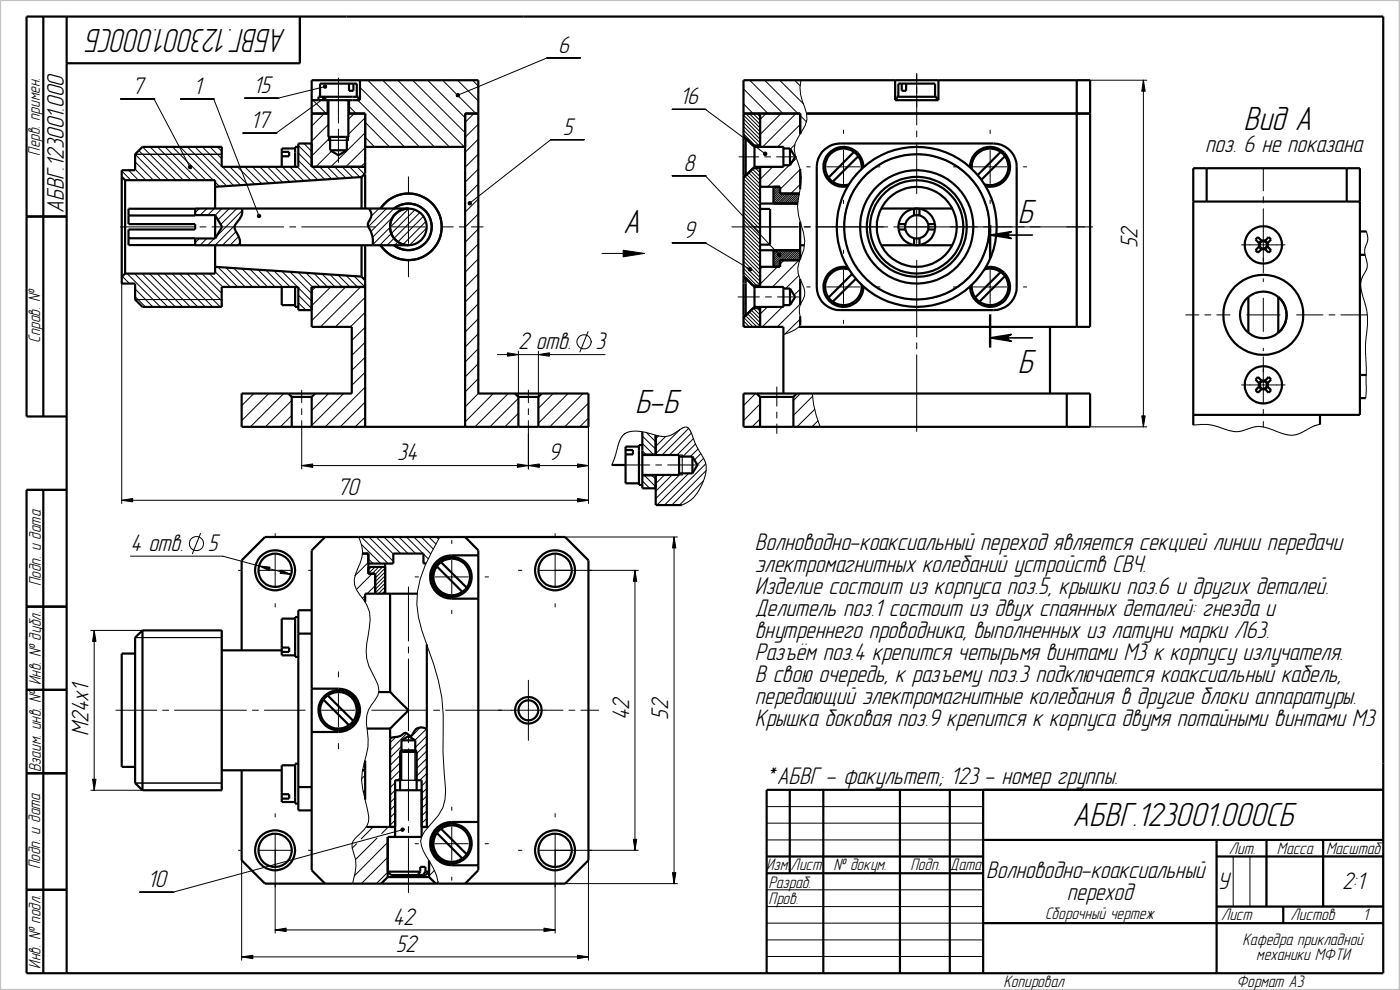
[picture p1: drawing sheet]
<svg xmlns="http://www.w3.org/2000/svg" width="297mm" height="210mm" viewBox="0 0 297 210" stroke-linecap="round" stroke-linejoin="round" font-family="sans-serif">
<g fill="none" stroke="#000" stroke-width=".21">
<path d="M69 18.4l-10 2.4M71.8 16.6v8.1M76.4 18.5l12.6 12.7M78 17l14.2 14.2M81.2 17l14.1 14.2M84.4 17l14.1 14.2M87.5 17l11.2 11.2M90.7 17l8 8M93.9 17l7.1 7.1M97.1 17l4.4 4.4M100.2 17l1.3 1.2M116.1 12.3h.1"/>
<path d="M116.1 12.3l-18.9 7.9M116.1 12.3h7M157.7 18.8l5.2 5.3M159 17l7.1 7.1M162.2 17l7.1 7.1M165.4 17l5.1 5.1M168.6 17l1.2 1.2M169.9 17a8.9 8.9 0 0 0 .8 5.8 4.5 4.5 0 0 1-.6 5.1l-1.4 2.5-.2 1.3 .2 1.3a11 11 0 0 1 .9 7.8 10.6 10.6 0 0 0 .3 6.8 8 8 0 0 1-.1 7.1 5.2 5.2 0 0 0 .4 5.5 3.6 3.6 0 0 1-.3 4.2 6 6 0 0 0 0 3.7 1.88 1.88 0 0 1-1.3 1.9l-2.4 1M194.5 15.6v10.9M228.4 17h14.9M242.6 17v73.6M25.6 21h7.1"/>
<path d="M25.8 36.3l2 1.9M25.8 37.5v69.3M27.3 36.1l2.1 2.1M28.7 35.9l2.2 2.3M28.7 34.3l3.9 3.9M29.4 31.9l6.3 6.3M30.2 31.2l7.1 7M31.8 31.2l7.1 7M32.7 21h.1M32.7 21l7.6 14.4M33.4 31.2l7.1 7M35 31.2l7.1 7"/>
<path d="M36.6 31.2l7.1 7M38.2 31.2l7.1 7M38.3 21h7M39.8 31.2l8.3 8.3M41.4 31.2l8.2 8.2M42.9 31.2l4.1 4.1M44.5 31.2l2.5 2.5M45.3 21h.1M45.3 21l9.6 24.8M45.6 38.6l1 1M46.1 31.2l.9 .9M47 31.2v1.5h-18.3l5.4 5.5"/>
<path d="M47.2 35.4l3.9 3.9M48.8 35.4l3.7 3.8M50.4 35.4l3.7 3.7M51.6 28.2h7M51.9 35.4l3.6 3.6M51.9 20.8h7.1M53.6 35.4l3.4 3.5M55.1 35.4l3.4 3.4M56.7 35.4l3.3 3.3M58.3 35.4l3.2 3.2M58.6 28.2h.1M59 20.8h.1"/>
<path d="M59.9 35.4l3 3.1M61.5 35.4l3 3M63.1 35.4l2.9 2.9M63.3 34l4.1 4.2M63.3 32.5l2.8 2.8M63.3 30.9l2.8 2.8M64.5 30.4l1.6 1.7M66 30.4l.1 .1M66.3 35.4l2.6 2.7M66.4 21.3l2.8 2.8M67.8 35.4l2.6 2.6M68.8 24.1l-2.7 2.7"/>
<path d="M68.8 20.8l-10.2 7.4M69.4 35.4l2.5 2.5M69.7 24.1v5.7h4.2v-5.7M69.7 26.4l-3.6 3.5M70 29.2l-3.9 3.9M70.4 32l-3.4 3.4M71 35.4l2.4 2.4M71.8 24.8v1.3M71.8 27.4v7.1M72.6 35.4l2.3 2.3M74 22.6l1.6 1.5M74.2 35.4l2.2 2.2"/>
<path d="M75.1 24.1l-1.2 1.2M75.8 35.4l1.5 1.6M75.9 21.3l9.9 9.9M77.3 35.4l.2 .1M77.5 34.5l-1 .9M77.5 31.3l-4.1 4.1M77.5 28.2l-7.3 7.2M77.5 25l-3.6 3.5M77.5 26l5.1 5.2M77.5 29.1l2 2.1M86.7 37.5v3.6M100.5 24.1l-1.8 1.9"/>
<path d="M101.5 35.9l-2.8 2.8M101.5 39l-2.8 2.8M101.5 26.3l-2.8 2.8M101.5 29.5l-2.8 2.8M101.5 32.7l-2.8 2.8M116.8 29.6h.1M116.8 29.6l-17.1 13.5M116.8 29.6h7.1M142.6 37.3h7M142.6 23.2h7M149.6 37.3h.1M149.6 23.2h.1"/>
<path d="M149.6 37.3l15.7 16.8M149.6 23.2l12.7 9.4M156.8 33.3h4.2M157.7 22l3.5 3.6M157.7 37.9l3.5 3.5M157.7 38.7l3.5 3.5M157.7 39.5l3.5 3.5M157.7 24.4l3.5 3.5M157.7 25.2l3.5 3.5M157.7 26l3.5 3.5M157.7 26.8l3.5 3.5M157.7 27.6l3.3 3.3"/>
<path d="M157.7 28.4l2.5 2.5M158 37.4l3.2 3.2M158.2 24.1l3 3M158.4 37l2.8 2.8M158.8 36.6l2.4 2.5M159 24.1l2.2 2.3M159.2 36.2l2 2.1M159.6 35.9l1.6 1.6M160.3 35.7l.9 1M160.6 24.1l.6 .7M161 35.7l.2 .2M161.2 35.4h5"/>
<path d="M161.2 31.2h5M162.2 33.3h1.3M162.5 24.1l-1.3 1.3M163.9 35.4l-2.7 2.7M164.4 39.6l-.3 .4M164.8 33.3h4.2M164.8 39.6l-.7 .8M165.2 39.6l-1.1 1.2M165.5 39.8l-1.4 1.4M165.7 24.1l-4.5 4.4M167.4 35.1l-4.5 4.5M168.6 30.7l-.9 .9"/>
<path d="M168.9 24.1l-7.1 7.1M169 33.6l-1.1 1M169.8 24.5l1.3 1.4M169.8 27.7l.2 .3M169.8 39.1l-4.1 4.1M169.8 35.9l-5.7 5.7M169.8 26.4l-4.8 4.8M171.2 35.4h.7M175.4 35.4h7.1M178.9 27.6v.7M178.9 31.9v7M186 35.4h.7"/>
<path d="M194.5 27.8v1.2M194.5 30.3v10.8M202.3 35.4h.7M206.5 35.4h7.1M210.1 27.6v.7M210.1 31.9v7M217.1 35.4h.7M268 35.7v4.8M25.6 48.1h15.5M26 58.6l1.5 1.6M27 58l7 7.1M28.5 58l7.1 7.1"/>
<path d="M30.1 58l7.1 7.1M31.7 58l7.1 7.1M33.3 58l7.1 7.1M34.9 58l7.1 7.1M36.5 58l7.1 7.1M38.1 58l7 7.1M39.7 58l7 7.1M41.2 58l5.8 5.8M42.3 50.6l-.9 .9M42.3 44.2l-.9 .9M42.4 48.1h1.3M42.8 58l4.2 4.2"/>
<path d="M43.9 50.6l-1.4 1.4M43.9 44.2l-1.4 1.4M44.4 58l2.8 2.9M45 48.1h15.2M45.5 50.6l-1.5 1.4M45.5 44.2l-1.4 1.4M45.6 57.7l3.3 3.2M46.2 56.6l4.2 4.3M47.1 44.2l-1.5 1.5M47.9 56.8l4.1 4.1M48.6 44.2l-2.4 2.5M49.6 56.9l4 4"/>
<path d="M49.9 47.8l-4.3 4.2M50.1 49.1l-2.9 2.9M50.2 44.2l-3.4 3.4M50.6 50.2l-1.8 1.8M50.9 51.5l-.5 .5M51.3 57l3.9 3.9M51.4 44.7l-5.5 5.5M53 57.1l3.8 3.8M54.7 57.2l3.7 3.7M56.4 57.3l3.5 3.6M58.1 57.4l3.5 3.5M59.8 57.6l3.3 3.3"/>
<path d="M61.5 48.1h1.2M61.5 57.7l4.6 4.6M63.2 57.8l3.1 3.1M64 48.1h15.6M64.9 57.9l3 3M66.6 58l2.9 2.9M68.3 58.1l2.8 2.8M70 58.3l2.6 2.6M71.8 58.4l2.5 2.5M73.4 58.5l2.4 2.4M75.1 58.6l2.3 2.3M78.8 44.2l-.3 .4"/>
<path d="M80.4 44.2l-1.6 1.6M82 44.2l-3.9 3.9M83.1 48.1h7.1M83.6 44.2l-4.9 4.9M85.2 44.2l-6.2 6.1M86.7 44.6v7M86.7 55.2v3.5M86.7 44.2l-7.6 7.7M88.1 44.5l-7.5 7.5M89.1 45.1l-7 6.9M89.8 45.9l-6.1 6.1M90.3 47l-5 5"/>
<path d="M90.5 48.4l-3.6 3.6M93.7 48.1h2.5M100 48.1h2.5M101.5 45.4l-2.8 2.8-1.2-.1M101.5 42.2l-2.8 2.8M101.5 48.6l-2.8 2.8M101.5 51.7l-2.8 2.9M101.5 54.9l-2.8 2.8M101.5 58.1l-2.8 2.8M127.7 53.8h9M142.6 51.5h7M149.6 51.5h.1"/>
<path d="M149.6 51.5l9.5 5.6M155.3 48.1h14.1M157.7 40.3l3.5 3.5M157.7 41.1l3.5 3.5M157.7 41.9l3.5 3.5M157.7 42.7l3.5 3.5M157.7 43.5l3.5 3.5M157.7 44.2l3.5 3.6M157.7 45l3.5 3.6M157.7 45.8l3.5 3.6M157.7 46.7l3.5 3.5M157.7 47.4l3.5 3.6"/>
<path d="M157.7 48.2l3.5 3.6M157.7 49l3.5 3.5M157.7 49.8l3.5 3.5M157.7 50.6l3.5 3.5M157.7 51.4l3.5 3.5M157.7 52.2l3.5 3.5M157.7 53l3.5 3.5M157.7 53.8l3.5 3.5M157.7 54.6l3.5 3.5M157.7 55.4l3.5 3.5M157.7 56.2l3.5 3.5M157.7 56.9l3.5 3.6"/>
<path d="M157.7 57.7l2.8 2.9M161.8 56.6l-.6 .5M164.1 53.1h.1M164.5 53.1l-.4 .4M164.9 53.1l-.8 .8M165.3 53.1l-1.2 1.2M165.5 56.4l-.2 .2M165.5 55.7l-1 .9M165.5 55.2l-1.4 1.4M165.5 41l-1.4 1.4M165.5 40.6l-1.4 1.4M165.7 53.1l-1.6 1.6"/>
<path d="M165.8 41.1l-1.7 1.7M166.1 53.1l-2 2M166.2 41.1l-2.1 2.1M166.5 53.1l-2.4 2.4M166.6 41.1l-2.1 2.1M166.9 53.1l-2.8 2.8M167 41.1l-2.1 2.1M167.3 53.1l-3.2 3.2M167.4 41.1l-2.1 2.1M167.7 53.1l-2.1 2.1M168.1 53.1l-2.2 2.1M168.2 41.1l-2.1 2.1"/>
<path d="M168.4 53.1l-7.2 7.2M168.6 41.1l-2.1 2.1M168.9 53.1l-2.1 2.1M169 41.1l-2.2 2.1M169.2 53.1l-2.1 2.1M169.3 42.7l-.5 .5M169.4 42.2l-1 1M169.4 41.1l-2.1 2.1M169.5 41.8l-1.4 1.4M169.5 58.5l-2.8 2.7M169.5 41.3l-1.9 1.9M169.7 53.1l-2.2 2.1"/>
<path d="M169.8 55l-5.9 5.9M169.8 54.6l-.7 .6M169.8 54.2l-1.1 1M169.8 53.8l-1.5 1.4M169.8 53.4l-1.9 1.8M170.6 48.1h1.4M173.1 48.1h15.2M178.9 42.5v.7M178.9 53.1v.7M178.9 57.3v7.1M179.6 52.1a15.4 15.4 0 0 1 13.6-19.3 15.4 15.4 0 0 1 16.7 16.7 15.4 15.4 0 0 1-19.4 13.5M189.6 48.1h1.3"/>
<path d="M191 48.1h40.8M194.5 44.6v7M194.5 55.2v16.3M210.1 42.5v.7M210.1 53.1v.7M210.1 57.3v7.1M263.4 51.9h9.2M268 41.7v1.3M268 44.3v13.6M268 59.1v.6M289.9 49.1l.3 1.7-.6 1.9-.1 1 .5 2 .1 .9-.2 .7-.9 1.5-.3 1.3 .1 1.7 1 3.2 .3 2.1v2l-.4 3.8 .2 4.7-.2 6.9M25.8 60.1l.1 .1"/>
<path d="M28.7 62.9l2.2 2.2M28.7 61.3l3.7 3.8M28.7 63.5h18.3v1.6M63.3 64.2l1.6 1.6M63.3 62.6l2.8 2.8M63.3 61l2.8 2.9M67 60.9l-.9 .8M70.1 60.9l-4 4M73.3 60.9l-7.2 7.1M76.5 60.9l-8.5 8.4M77.5 63.1l-6.3 6.2M77.5 66.3l-3.2 3"/>
<path d="M77.5 69.4l-2.9 2.8M77.5 72.6l-2.9 2.8M77.5 75.8l-2.9 2.8M77.5 79l-2.9 2.7M101.5 61.3l-2.8 2.8M101.5 64.4l-2.8 2.9M101.5 67.6l-2.8 2.8M101.5 70.8l-2.8 2.8M101.5 74l-2.8 2.8M101.5 77.1l-2.8 2.9M105.5 75.2h22.9M110 74.5v9.7"/>
<path d="M114.2 74.5v9.7M124.8 70.4l-1.8 4.3M156.6 63h4.5M157.7 68.1l1.3 1.2M157.7 68.9l.5 .4M157.8 67.4l2 1.9M158.2 67l2.4 2.3M158.6 66.5l2.6 2.7M159 66.2l2.2 2.3M159.4 65.8l1.8 1.8M159.8 65.4l1.4 1.4M160.6 65.4l.6 .6"/>
<path d="M161.2 60.9h5M161.2 65.1h5M162.4 63h1.3M162.8 65.1l-1.6 1.5M164.9 63h4.6M166 65.1l-4.3 4.2M166.3 64.7l-.1 .2M169.8 67.7l-3.3 3.2M169.8 64.5l-4.9 4.8M169.8 61.3l-1.4 1.3M171.2 60.9h.7M175.4 60.9h7.1"/>
<path d="M178.9 67.9v.7M186 60.9h.7M194.5 72.7v1.3M194.5 75.3v16.2M202.3 60.9h.7M206.5 60.9h7.1M210.1 67.9v.7M217.1 60.9h.7M251.5 66.8h2.8M255.6 66.8h1.3M258.1 66.8h2.8M264.5 66.8h7.1"/>
<path d="M268 63.2v7.1M268 73.9v.5M268 75.7v1.3M268 77v8.6M275.1 66.8h5.6M281.9 66.8h1.3M284.5 66.8h5.6M53.8 83.5l-2.5 2.6M57 83.5l-5.7 5.7M60.2 83.5l-7.1 7.1M61.9 85l-5.6 5.6M61.9 88.1l-2.4 2.5"/>
<path d="M64 82.8v2.6M64 86.7v1.3M64 89.2v10.3M64 98.8h60.8M69.7 83.5l-3.6 3.6M72.9 83.5l-6.8 6.8M77.5 82.1l-8.5 8.5M77.5 85.3l-5.3 5.3M77.5 88.5l-2.1 2.1M101.5 80.3l-2.8 2.8M101.5 83.5l-2.8 2.8M104.6 83.5l-5.9 6"/>
<path d="M107.8 83.5l-7 7.1M110 84.5l-6.1 6.1M110 87.7l-2.9 2.9M112.1 82.8v2.6M112.1 86.7v1.3M112.1 89.2v10.3M117.3 83.5l-3.1 3.1M120.5 83.5l-6.3 6.3M123.7 83.5l-7.1 7.1M124.8 85.5l-5 5.1M124.8 88.7l-1.8 1.9M124.8 90.6v16.2"/>
<path d="M129.8 98.6l.7-1.7 1.1-3.7 .4-.7 1-.8 1-.2h1.6l4.2 1 1.6 .1 1.4-.5 2.3-1.5 .8 .1 .5 .6 1.3 3.2 1.8 3.1 .3 .9v1.3l-.5 2.2-1.4 2.6-1.3 1.5-1.9 1M131.2 98.6h6.6M136.3 92.5l2.8 2.8M136.3 94.1l2.3 2.3M136.3 95.7l.8 .7M137.2 91.8l1.9 1.9M139.1 96.5h5.6v4.3h-5.6M139.1 98.6h1.3M139.7 92.5l-.6 .6M141.2 92.6l-2.1 2.1M141.6 98.6h6.7M144.3 91.1l-5.2 5.2"/>
<path d="M146.1 90.9l-5.6 5.6M146.7 91.9l-4.7 4.6M147.1 93l-3.5 3.5M147.5 94.2l-2.6 2.7M148.1 95.2l-1.7 1.7M148.7 96.2l-1.4 1.4M149.3 97.2l-1.4 1.4M149.7 98.4l-8.7 8.7M149.8 99.9l-7.3 7.2M160.3 83.5l-2.6 2.6M161.2 85.7l-3.5 3.5M161.2 88.9l-1.6 1.7"/>
<path d="M164.8 82.1v4M164.8 87.4v1.3M164.8 90v1.9M169.8 83.5l-1.5 1.5M172.3 83.5l.3 2.3 .6 2.4 .8 2.4M172.4 84.1l-4.1 4M172.8 86.9l-3.7 3.7M173.5 89.3l-1.2 1.3M226.3 90.6h17M263.4 81.7h9.2M268 86.9v1.2M268 89.4v1.2"/>
<path d="M280 90l-1.3 .4-3 1.6-1.3 .3-1.9-.2-3.6-1.3-1.6-.3-1.5 .1-2.5 .9-1.4 .1-5.3-1.5-3.4 .1M25.8 106.1h99M27.7 118h19.5l14.6 3.9M42.5 113.2l-1.7 4.3M58.4 113.2v.7M58.4 117.4v7.1M76.1 113.9a6.5 6.5 0 0 1-.2 6.7 4.5 4.5 0 0 0 .4 5.6 7.6 7.6 0 0 1 2.1 6.9 20.4 20.4 0 0 0-.6 6.6l.5 1.7a17.4 17.4 0 0 1 2.1 5l-.2 1.1-.7 1a6.6 6.6 0 0 0-1.6 6.6 12.5 12.5 0 0 1-.6 6.6 11.7 11.7 0 0 0 .1 7.6 15.7 15.7 0 0 1 .8 5 7.9 7.9 0 0 1-2.8 3.5 2.59 2.59 0 0 0-.3 3.3 7.6 7.6 0 0 1 0 5.2l-.3 1.2M76.7 115.5l4.1 4M76.7 113.9l5.6 5.6M76.9 117.3l.1 .1M78.1 119.3l-2.8 2.8M78.1 118.6l1.1 .9"/>
<path d="M78.3 113.9l5.1 5.2M79.8 113.9l3.6 3.6M81.4 113.9l3.6 3.5M83 113.9l3.6 3.5M84.6 113.9l3.6 3.5M86.2 113.9l3.5 3.5M87.8 113.9l3.6 3.6M89.4 113.9l2.5 2.6M89.8 119.1l.5 .4M89.8 117.5l1 1M91 113.9l1.5 1.5M92.6 113.9l.4 .5"/>
<path d="M93.3 113.9a33.1 33.1 0 0 0-4.7 11.6 23.4 23.4 0 0 0 2.1 11.8 42.2 42.2 0 0 1 3.3 17.9 117.9 117.9 0 0 0 .5 12.6 8.3 8.3 0 0 1-2.8 6.7 7.5 7.5 0 0 0-2.5 3.9 8.8 8.8 0 0 0 1.9 4.3l1.5 3.1 .4 1.7M95.8 114.6v.7M95.8 118.9v7M117.8 113.2v.7M117.8 117.4v7.1M119.9 113.9h23.8M136.3 102l1.5 1.6M136.7 100.8l2.4 2.5M138.3 100.8l.8 .8M139.4 100.8l-.3 .2M141 100.8l-1.9 1.8M142.6 100.8l-3.5 3.4"/>
<path d="M143 113.9v73.6M144.5 100.4l-5.4 5.4M146.1 100.4l-6.7 6.7M149.2 102l-5.1 5.1M19.3 133.7h10.9M20 133.7v33.9M28.7 135.3h18.3M47 133.7v33.9M50.6 121h.7M54.8 121h7.1M58.4 128.1v.7M65.4 121h.7"/>
<path d="M77.5 126.4l-.6 .5M78.8 120.3l-.7 .6M79.6 120.3l-1.5 1.4M80.3 120.3l-4.7 4.8M81.2 120.3l-1.6 1.6M81.7 122.1l-3.8 3.8M81.7 120.5l-2.1 2.1M81.7 121.3l-2.1 2.1M81.7 122.9l-2.1 2.2M81.7 123.7l-2.1 2.1M81.7 124.5l-1.4 1.4M81.7 125.3l-.6 .6"/>
<path d="M86.7 124.5v11.5M86.7 137.2v1.3M86.7 139.8v15.2M88.1 122.4h.7M92.3 122.4h7.1M95.8 129.5v.7M102.9 122.4h.7M110 121h.7M114.2 121h21.2M117.8 128.1v.7M134.7 121v59.4M24.6 150.7h8.6"/>
<path d="M34.5 150.7h1.3M37 150.7h15.3M53.6 150.7h1.2M56.1 150.7h8.6M68.2 150.7h7.1M71.8 142.5v1.1M71.8 147.2v7M71.8 157.7v1.1M78.9 150.7h11.8M84 156.3l-1.2 1.3M85.2 158.3l-2.4 2.4M86.3 155.6l-3.5 3.6"/>
<path d="M86.7 156.3v1.3M86.7 158.8v15.3M89.2 154.3l-2.1 2.1M90.5 154.6l-2.4 2.4M90.6 159.3l-2.2 2.2M90.6 157.7l-2.2 2.2M90.6 156.1l-2.5 2.5M92 150.7h1.3M94.5 150.7h24.9M112.1 144.3v12.8M120.7 150.7h1.3M123.2 150.7h3.8"/>
<path d="M19.3 167.6h10.9M28.7 166.1h18.3M58.4 172.6v.7M58.4 176.8v21.2M75.6 179l-.9 .9M77.2 162.1l.3 .2M77.5 164.5l-.8 .7M77.5 167.6l-.5 .4M79.2 175.4l-2.6 2.6M80 177.8l-4.6 4.5M82.3 178.7l-7.1 7.1M82.3 175.4l-1.3 1.4"/>
<path d="M83.7 177.2l-.3 .3M83.8 170.8l-1 1.1M83.8 174l-1 1M83.8 172.4l-1 1M83.8 169.2l-1 1.1M83.8 167.6l-1 1.1M83.8 166l-1 1.1M84.9 165l-.6 .5M84.9 163.4l-2.1 2.1M84.9 161.8l-2.1 2.1M84.9 160.2l-2.1 2.1M85.2 165.5v-6.3h-.3v6.3h3.5v-6.3h-.3v6.3"/>
<path d="M85.4 176l-48.7 13.3M86.7 175.3v1.3M86.7 177.9v11.5M88.1 179h.7M90.6 175.2l-.3 .2M90.6 173.6l-1.1 1.1M90.6 172l-1.1 1.1M90.6 170.4l-1.1 1.1M90.6 168.8l-1.1 1.1M90.6 167.3l-1.1 1M90.6 165.7l-1.1 1.1M90.6 164.1l-1.5 1.4"/>
<path d="M90.6 162.5l-2.2 2.1M90.6 160.9l-2.2 2.1M92.3 179h7.1M95.8 171.2v.7M95.8 175.4v7.1M102.9 179h.7M117.8 172.6v.7M117.8 176.8v21.2M162.6 171.1h46M162.6 174.6h46M162.6 178.2h46M208.5 167.6h84.9v10.5h-84.9z"/>
<path d="M29.7 189.3h7M36.7 189.3h.1M50.6 180.4h.7M51.3 182.5v21.2M54.8 180.4h7.1M58.4 197.3h59.4M65.4 180.4h.7M82.3 185l-2.5 2.5M82.3 181.9l-5.6 5.6M92.2 184.7l-1.2 1.1M93 187.1l-.4 .4M95.8 186.1v.6"/>
<path d="M110 180.4h.7M114.2 180.4h21.2M119.9 187.5h23.8M124.8 182.5v21.2M162.6 188.8h46M162.6 192.3h46M162.6 199.4h46M208.6 195.8v-17.7h49.5v17.7h-95.5M261.6 181.7v10.6M265.2 181.7v10.6M280.7 181.7h-12.1v10.6h12.1v-10.6h12.7v10.5h-12.7M51.3 203h73.5"/>
<path d="M162.6 202.9h46"/>
<circle cx="123.9" cy="72.5" r="1.52"/>
<circle cx="41.7" cy="115.3" r="1.51"/>
</g>
<path d="M0 0h297v210h-297z" fill="none" stroke="#c0c0c0" stroke-width=".47"/>
<g fill="none" stroke="#000" stroke-width=".47">
<path d="M9.2 3.5v84.8M14.1 3.5v203M63.6 3.5v9.9h-49.5M74 17.7v1.6h1v-1.6M74 17.7h1M74 17.7h-6.1v2.8M75 17.7h.7v2.8M76.4 17h25.1v66.5h7.8M76.4 17v4.3h-.4M76.4 17h-10.3v18.4h11.4M189.9 17h9.2M189.9 17v4.3h9.2v-4.3"/>
<path d="M189.9 17h-32.2v11.8M191.3 17.7h-.7v2.8M191.3 17.7v1.6h.9v-1.6M191.3 17.7h.9M192.2 17.7h6.2v2.8M199.1 17h32.2v52.3h-61.8M228.4 17v52.3M25.8 37.5v21.2M25.8 37.5l.7 .7M26.5 38.2v19.8M26.5 38.2h19.1v1.4M45.6 39.6v4.6"/>
<path d="M59.8 33.1v2.3M59.8 32.2h1.5v.9h-1.5M59.8 32.2v.9M62.6 31.5h-2.8v.7M63.3 31.2h-.7v4.2M66.1 30.4h-2.8v5h-16.3v-4.2h-16.8l-1.5 1.5v3.4h-2.9v1.4M66.1 24.1h3.6M66.1 21.3h1.5M67.6 21.3v-.8h7.2h1.2v.8M67.6 21.3h8.4M69.5 21.3v2.8M69.7 21.3v7.7h4.2v-7.7"/>
<path d="M70 31.9h3.6M70 29v2.9M70 31.9l1.8 1 1.8-1M73.6 29v2.9M73.9 24.1h3.6v12.7l-.8 .7M74 21.3v2.8M76.7 37.5v6.7M76.7 37.5l-31.1 2.1M77.5 37v7.2M77.5 31.2h21.2M101.5 24.1h-2.8v66.5M157.7 28.8v.5"/>
<path d="M157.7 37.3v.4M157.7 24.1h12.1v4.3M157.7 29.3h.5M157.7 37.7v20.8M157.7 28.8l2.1 2.1h1.4M157.7 29.3v8M158.2 29.3l1.9 1.9M158.2 29.3v8h-.5M159.8 35.7h1.4M160.1 31.2h6.1v4.2h-6.1M160.1 35.4l-2.4 2.3M160.1 31.2v4.2"/>
<path d="M161.2 24.1v7.1M161.2 35.4v7.8M161.2 39.6h4.3v1.5h4.1M164.1 39.6v3.6M166.2 31.5h1.4M166.2 35.1h1.4M167.6 31.5l1.1 1.8-1.1 1.8M167.6 31.5v3.6M169.8 35.8v4.3M171.1 24.1h60.2M174.4 32.2a5.2 5.2 0 0 1 3.8-1.8h32.5a4.9 4.9 0 0 1 5 5v25.5a4.9 4.9 0 0 1-5 4.9h-32.5a4.9 4.9 0 0 1-4.9-4.9v-25.5a5 5 0 0 1 1.1-3.2zM175.8 37.7l.9 .9"/>
<path d="M176.7 38.6a4 4 0 0 0 3.4 .5M181.2 32.2a3.9 3.9 0 0 0-5 .5 3.9 3.9 0 0 0-.4 5M181.2 32.2l-5.4 5.5M181.2 32.2l.9 .9M182.1 33.1a3.9 3.9 0 0 1 .7 2.7M182.1 33.1l-5.4 5.5M183.2 35.5a4.2 4.2 0 0 0-4.5-4.3 4.2 4.2 0 0 0-4 4.8 4.2 4.2 0 0 0 5.1 3.5M190.2 21.3v-.8h8.5v.8M205.8 35.5a4.3 4.3 0 0 1 4.5-4.4 4.3 4.3 0 0 1 4 4.9 4.3 4.3 0 0 1-5.2 3.5M212.3 32.2l.9 .9M212.3 32.2l-4.9 4.9M212.3 32.2a3.9 3.9 0 0 0-4.2-.1 3.9 3.9 0 0 0-1.9 3.7"/>
<path d="M213.2 33.1l-5 5M213.2 33.1a3.9 3.9 0 0 1 0 4.6 3.9 3.9 0 0 1-4.3 1.4M256 35.7v7.1M285.7 35.7v7.1M5.6 45.9h8.5M25.8 58.7v1.5h2.9v3.3l1.5 1.6h16.8v-4.2h16.3v4.9h2.8M26.5 58l-.7 .7M27.3 45.7v1.8h14.1v1.2h-14.1v1.8M27.3 50.5v1.5h14.1M27.3 50.5h14.1M41.4 45.6v-1.4h45.3a3.9 3.9 0 0 0-4 3.9 3.9 3.9 0 0 0 4 3.9M41.4 44.3h-14.1v1.4"/>
<path d="M41.4 45.6h4.2M41.4 45.6l-14.1 .1M45.6 56.6l31.1 2.1M45.6 50.6h-4.2v1.4h45.3M45.6 45.6l1.5 2.5-1.5 2.5M45.6 56.6v1.4h-19.1M45.6 45.6v5M45.6 52v4.6M51.4 44.2a2.94 2.94 0 0 1-1.1 2.9 1.66 1.66 0 0 0 0 2.5 2.98 2.98 0 0 1 .5 2.4M76.7 52v6.7M76.7 58.7l.8 .7M77.5 59.4v31.2"/>
<path d="M77.5 52v7.4M78.3 44.2l.1 .2a1.92 1.92 0 0 1 .1 2.2 1.64 1.64 0 0 0 .2 2.4 4.9 4.9 0 0 1 .3 3M157.7 58.5v.5M157.7 59v7.9M157.7 59h.5M157.7 58.5l2.1 2.1h1.4M158.2 59v7.9M158.2 59l1.9 1.9M161.2 51.9v1.2M161.2 44.3h2.2v7.6h-2.2M161.2 43.2v1.1M161.2 43.2h8"/>
<path d="M161.2 53.1h8.6M161.2 44.3v7.6M161.2 53.1v7.8M164.1 53.1v3.5M169.7 55.2h-4.2v1.4h-4.3M169.8 52h.8M169.8 53.1v1.9M169.8 59.2v5.5M169.8 47v6.1M179.8 56.7a4.2 4.2 0 0 0-5.1 3.6 4.2 4.2 0 0 0 4 4.8 4.2 4.2 0 0 0 4.5-4.3M180.1 57.1a3.9 3.9 0 0 0-4.3 1.5 3.9 3.9 0 0 0 0 4.5M180.8 58.1l-5 5"/>
<path d="M181.6 59.1l-4.9 4.9M186.9 44.2h15.1M186.9 52h15.1M190.6 48.7h1.5M190.6 47.5h1.5M190.6 48.7a3.9 3.9 0 0 0 3.3 3.3M190.6 47.5v1.2M192.1 48.7a2.59 2.59 0 0 0 1.8 1.8M192.1 47.5v1.2M193.9 44.3v1.4M193.9 50.5v1.5M193.9 44.3h1.2"/>
<path d="M193.9 50.5h1.2M193.9 44.3a3.9 3.9 0 0 0-3.3 3.2M193.9 45.7a2.64 2.64 0 0 0-1.8 1.8M193.9 45.7h1.2M193.9 52h1.2M195.1 44.3a3.9 3.9 0 0 1 3.2 3.2M195.1 45.7a2.48 2.48 0 0 1 1.8 1.8M195.1 44.3v1.4M195.1 50.5v1.5M196.9 48.7h1.4M196.9 47.5h1.4M196.9 47.5v1.2"/>
<path d="M196.9 48.7a2.45 2.45 0 0 1-1.8 1.8M198.3 47.5v1.2M198.3 48.7a3.9 3.9 0 0 1-3.2 3.3M208.9 57.1a4 4 0 0 1 3.4 .6M209.1 56.7a4.3 4.3 0 0 1 5.1 3.6 4.3 4.3 0 0 1-3.9 4.8 4.3 4.3 0 0 1-4.5-4.3M212.3 57.7l.9 .9M212.3 57.7l-5.4 5.4M213.2 58.6l-5.4 5.4M213.2 58.6a3.9 3.9 0 0 1-.4 5 3.9 3.9 0 0 1-5 .4M253.2 42.8h35.3M267.1 52.3l.5 .6M267.1 51.6v.7"/>
<path d="M267.1 51.6l.2 .1M267.1 52.3l-.7 .8 .5 .5 .8-.8M267.3 51.7v.5M267.3 52.2l.5 .5M267.3 52.2l-.2 .1M267.6 51l-.5 .6M267.7 51.1h.7M267.7 51.1l.1 .1M267.7 51.1l-.8-.8-.5 .5 .7 .8M267.7 52.8h.7M267.8 52.7l-.1 .1M267.8 52.7h.4"/>
<path d="M267.8 51.2l-.5 .5M267.8 51.2h.4M268.2 51.2l.6 .5M268.2 52.7l.2 .1M268.4 51.1l-.2 .1M268.4 51.1l.8-.8 .5 .5-.8 .8M268.4 51l.5 .6M268.8 51.7v.5M268.8 52.2l-.6 .5M268.8 52.2l.1 .1M268.9 51.6v.7M268.9 51.6l-.1 .1"/>
<path d="M268.9 52.3l.8 .8-.5 .5-.8-.8M268.9 52.3l-.5 .6M288.5 54.1h1.1M288.5 49.1h1.4M59.8 60.9v3.8h2.8M62.6 60.9v4.2h.7M77.5 60.9h-11.4v8.4h8.5v14.2h-7.8M157.7 66.9v.5M157.7 67.4v1.9h8.5v14.2M157.7 66.9h.5M160.1 60.9v4.2M160.1 60.9h6.1v1v3.2h-6.1"/>
<path d="M160.1 65.1l-1.9 1.8M161.2 65.1v4.2M161.2 65.4h-1.4l-2.1 2M166.2 64.7h1.4M166.2 61.2h1.4M167.6 61.2l1.1 1.8-1.1 1.7M167.6 61.2v3.5M169.8 67.1v1.9M175.8 63.1l.9 .9M182.8 60.4a3.9 3.9 0 0 1-1.9 3.8 3.9 3.9 0 0 1-4.2-.2M206.2 60.4a4.1 4.1 0 0 0 .7 2.7M206.9 63.1l.9 .9"/>
<path d="M222.8 69.3v14.2M264.8 63a5 5 0 0 1 6.4 0M264.8 63v7.6M264.8 70.6a4.8 4.8 0 0 0 6.4 0M264.8 63a4.9 4.9 0 0 0 0 7.6M271.2 63a4.9 4.9 0 0 1 0 7.6M271.2 63v7.6M288.5 79.5h1.4M14.1 88.3h-8.5v-84.8h287.9v203h-287.9v-102.6h8.5M61.2 83.5h5.6M61.2 83.5h-9.9v7.1h10.6M61.2 83.5l.7 .7"/>
<path d="M61.9 84.2v6.4M61.9 84.2h4.2M61.9 90.6h4.2M66.1 90.6h43.9M66.1 84.2v6.4M66.8 83.5l-.7 .7M109.3 83.5l.7 .7M109.3 83.5h5.6M110 84.2v6.4M110 84.2h4.2M110 90.6h4.2M114.2 84.2v6.4"/>
<path d="M114.9 83.5h9.9v7.1h-10.6M114.9 83.5l-.7 .7M129.8 98.6h2.9M132.7 95.5h1.6v.9h-1.6M132.7 95.5v.9M132.7 96.4v6.1h2.9M135.6 94.7h-2.9v.8M136.3 94.4v8.5M136.3 94.4h-.7v1.7v6.8h.7M136.3 96.5h7.8v1v3.3h-7.8M136.3 96.4h2.8M136.3 91.6v2.8"/>
<path d="M139.1 92.3v4.2M144.1 96.9h2.8M146.9 96.9l1.1 1.7-1.1 1.8M146.9 96.9v3.5M160.5 83.5h8.5M160.5 83.5h-2.8v7.1h3.5M160.5 83.5l.7 .7M161.2 84.2h7.1M161.2 90.6h7.1M161.2 84.2v6.4M168.3 84.2v6.4M169 83.5h62.3v7.1h-63"/>
<path d="M169 83.5l-.7 .7M226.3 83.5v7.1M253.2 88h35.3v-52.3h-35.3v54.5M267.1 82l.5 .5M267.1 81.3v.7M267.1 81.3l.2 .1M267.1 82l-.7 .8 .5 .5 .8-.8M267.3 81.4v.5M267.3 81.9l.5 .5M267.3 81.9l-.2 .1M267.6 80.7l-.5 .5M267.7 80.8h.7"/>
<path d="M267.7 80.8l.1 .1M267.7 80.8l-.8-.8-.5 .5 .7 .8M267.7 82.5h.7M267.8 82.4l-.1 .1M267.8 82.4h.4M267.8 80.9l-.5 .5M267.8 80.9h.4M268.2 80.9l.6 .5M268.2 82.4l.2 .1M268.4 80.8l-.2 .1M268.4 80.8l.8-.8 .5 .5-.8 .8M268.4 80.7l.5 .5"/>
<path d="M268.8 81.4v.5M268.8 81.9l-.4 .4-.2 .1M268.8 81.9l.1 .1M268.9 81.3v.7M268.9 81.3l-.1 .1M268.9 82l.8 .8-.5 .5-.8-.8M268.9 82l-.5 .5M280 88v2M288.5 84.5h1.2M9.2 103.9v102.6M69 113.9l-2.9 2.9v67.8l2.9 2.9M76.9 117.4h1.2v4.3h1.5v4.2"/>
<path d="M78.1 119.5h3.6M81.7 119.5h1.7v-2.1h6.4v2.1h.6M81.7 119.5v6.4M93.6 119.3a3.9 3.9 0 0 1 5 .3 3.9 3.9 0 0 1 .4 5.1M93.6 119.3l5.4 5.4M93.6 119.3l-.9 .8M98.7 113.9l2.8 2.9v67.8l-2.8 2.9M101.5 117.8h-5.7a4.6 4.6 0 0 0-4.6 4.6 4.6 4.6 0 0 0 4.6 4.6h5.7M136.3 102.9v.7h2.8M136.3 100.8h2.8M139.1 100.8v6.3h5.6M144.1 100.4h2.8"/>
<path d="M5.6 128.7h8.5M28.7 138.6h-2.9v24.1h2.9M30.2 133.7l-1.5 1.6v30.8l1.5 1.5M30.2 133.7h16.8v33.9h-16.8M30.2 133.7v33.9M47 138h12.8M51.3 138v-19.1l4.9-5h63.7l4.9 5v63.6l-4.9 5h-27.4M59.8 138.3v.7h2.8M59.8 137.4h1.5v.9h-1.5M59.8 137.4v.9M62.6 131.2h-2.8v6.2M63.3 130.9h-.7v8.5h.7"/>
<path d="M63.3 134.4v32.6M63.3 134.4h2.8M66.1 129.5h-2.8v4.9M78.1 120.3h3.6M81.7 125.9h-4.2v1.8M81.7 125.9h6.8M82.8 125.9v20.9M90.6 136.7v38.7M92.7 120.1l5.4 5.5M92.7 120.1a3.9 3.9 0 0 0 .4 5 3.9 3.9 0 0 0 5 .5M99 124.7l-.9 .9M5.6 146.3h8.5"/>
<path d="M66.1 146.1h5.7a4.6 4.6 0 0 1 4.6 4.6 4.6 4.6 0 0 1-4.6 4.6h-5.7M68.6 148.4a3.9 3.9 0 0 0 .4 5 3.9 3.9 0 0 0 5 .4M68.6 148.4l5.4 5.4M69.5 147.5a3.9 3.9 0 0 1 5.1 .4 3.9 3.9 0 0 1 .4 5.1M69.5 147.5l5.5 5.5M69.5 147.5l-.9 .9M75 153l-1 .8M77.9 154.6h4.9M80.3 146.8h2.5M82.8 146.8l3.9 3.9-3.9 3.9M82.8 154.6v20.8M84.9 159.5h3.5"/>
<path d="M84.9 159.5l.3-.3h2.2a.86 .86 0 0 1 1 .3M84.9 159.5v8.1M85.2 157.1h2.9M85.2 157.1l1.5-.9 1.4 .9M85.2 157.1v2.1M88.1 157.1v2.1M88.4 159.5v8.1M90.6 154.6a2.01 2.01 0 0 0-3.1 1.1l-.3 .5-1.1-.7-.4 .1a2.67 2.67 0 0 1-2.2 .8l-.7 .3M5.6 164h8.5M47 163.4h12.8M51.3 163.4v19.1l4.9 5h24.7M59.8 169.4v.7h2.8"/>
<path d="M59.8 168.5h1.5v.9h-1.5M59.8 168.5v.9M62.6 162.3h-2.8v6.2M63.3 167v4.9h2.8M63.3 162h-.7v8.5h.7M63.3 167h2.8M76.9 163.4h.6M77.3 161.8l.2 .2M77.5 161.3v.7M77.5 162v7.6M77.7 175.4h6.1M83.8 167.6h5.7"/>
<path d="M84.9 165.5h-1.1v12M88.4 165.5h1.1v12M89.5 175.4h1.4M89.5 177.5h-7.2v8.6M92.7 176.7l5.4 5.4M92.7 176.7a3.9 3.9 0 0 0 .4 5 3.9 3.9 0 0 0 5 .4M93.6 175.8a3.9 3.9 0 0 1 5 .4 3.9 3.9 0 0 1 .4 5M93.6 175.8l5.4 5.4M93.6 175.8l-.9 .9M101.5 174.4h-5.7a4.6 4.6 0 0 0-4.5 4.6 4.6 4.6 0 0 0 4.5 4.6h5.7M167.6 167.6v17.7M174.7 167.6v38.9"/>
<path d="M190.9 167.6v38.9M201.5 167.6v38.9M208.6 167.6v38.9M208.6 178.2h84.9M258.1 178.2v28.3M268.7 178.2v14.1M280.7 178.2v14.1M293.5 167.6h-130.9v38.9M5.6 188.8h8.5M80.9 187.5h11.6M82.3 186.1l-1.4 1.4M82.3 186.1h8.7"/>
<path d="M88.6 185.6h1.1M89.2 184.9v-1h1.1v1M89.2 184.9l-.6 .7M89.2 184.9h-6.9l.7 .7h5.6M90.3 184.9h.7l-.7 .7h-.6M90.3 184.9l-.6 .7M91 182.6v3.5M91 186.1l1.5 1.4M99 181.2l-.9 .9M162.6 185.3h46M162.6 181.7h46M208.6 195.8h84.9"/>
<path d="M258.1 181.7h35.4M258.1 192.3h35.4M272.2 192.3v3.5"/>
<circle cx="86.6" cy="48.1" r="3.9"/>
<circle cx="86.7" cy="48.1" r="5"/>
<circle cx="86.7" cy="48.1" r="7.1"/>
<circle cx="194.5" cy="48.1" r="15.4"/>
<circle cx="194.5" cy="48.1" r="12"/>
<circle cx="194.5" cy="48.1" r="17"/>
<circle cx="194.5" cy="48.1" r="10.6"/>
<circle cx="194.5" cy="48.1" r="9.9"/>
<circle cx="194.5" cy="48.1" r="8.5"/>
<circle cx="268" cy="51.9" r="4"/>
<circle cx="268" cy="66.8" r="8.5"/>
<circle cx="268" cy="81.6" r="4"/>
<circle cx="58.4" cy="121" r="4.3"/>
<circle cx="58.4" cy="121" r="3.5"/>
<circle cx="95.9" cy="122.4" r="4.2"/>
<circle cx="117.7" cy="121" r="4.3"/>
<circle cx="117.8" cy="121" r="3.5"/>
<circle cx="71.8" cy="150.7" r="4.2"/>
<circle cx="112.1" cy="150.7" r="2.82"/>
<circle cx="112.1" cy="150.7" r="2.12"/>
<circle cx="95.8" cy="179" r="4.2"/>
<circle cx="58.4" cy="180.4" r="4.3"/>
<circle cx="58.4" cy="180.4" r="3.5"/>
<circle cx="117.7" cy="180.4" r="4.3"/>
<circle cx="117.8" cy="180.4" r="3.5"/>
</g>
<g fill="#000" stroke="#000" stroke-width=".21">
<path d="M242.6 17l.4 2.3h-.8zM132.2 53.1l4.5 .7-4.5 .7zM107.7 74.8l2.3 .4-2.3 .4zM114.2 75.2l2.3-.4v.8zM64 98.8l2.3-.4v.7zM112.1 98.8l2.3-.4v.7zM109.8 98.4l2.3 .4-2.3 .3zM122.5 98.4l2.3 .4-2.3 .3zM242.2 88.2h.8l-.4 2.4zM25.8 106.1l2.4-.4v.8zM122.5 105.7l2.3 .4-2.3 .4zM143 113.9l.4 2.3h-.7z"/>
<path d="M20 133.7l.4 2.4h-.8zM54.9 120.1l2.4 .2-.2 .7zM59.6 120.9l2.2 1-2.4-.3zM134.7 121l.4 2.3h-.7zM19.6 165.3h.8l-.4 2.3zM58.4 197.3l2.3-.4v.7zM115.4 196.9l2.4 .4-2.4 .3zM134.4 178.1h.7l-.4 2.3zM142.7 185.1h.7l-.4 2.4zM51.3 203l2.3-.4v.8zM122.5 202.6l2.3 .4-2.3 .4z"/>
<path d="M68.7 18.2l.3-.2 .3 .3-.3 .1 .3-.1a.35 .35 0 0 1-.4 .4 .35 .35 0 0 1-.2-.5z" fill-rule="evenodd"/>
<path d="M40.1 35.1a.36 .36 0 0 1 .5 .2 .36 .36 0 0 1-.1 .5l-.2-.4 .2 .4a.36 .36 0 0 1-.5-.2 .36 .36 0 0 1 .1-.5z" fill-rule="evenodd"/>
<path d="M68.5 20.6l.5-.1 .1 .1-.3 .2 .3-.2a.35 .35 0 0 1-.3 .5 .35 .35 0 0 1-.3-.5z" fill-rule="evenodd"/>
<path d="M96.9 19.9a.35 .35 0 0 1 .5 .1 .35 .35 0 0 1-.1 .5 .35 .35 0 0 1-.5-.2l.4-.1-.4 .1z" fill-rule="evenodd"/>
<path d="M162.1 32.4a.36 .36 0 0 1 .5-.1 .36 .36 0 0 1 0 .6l-.3-.3 .3 .3a.36 .36 0 0 1-.5 0 .36 .36 0 0 1 0-.5z" fill-rule="evenodd"/>
<path d="M54.7 45.6a.36 .36 0 0 1 .6 0 .36 .36 0 0 1-.2 .5l-.2-.3 .2 .3-.5-.2z" fill-rule="evenodd"/>
<path d="M99.4 42.9a.35 .35 0 0 1 .5-.1 .35 .35 0 0 1 0 .5 .35 .35 0 0 1-.5 0l.3-.2-.3 .2z" fill-rule="evenodd"/>
<path d="M158.8 56.9a.37 .37 0 0 1 .5-.1 .37 .37 0 0 1 .1 .5l-.3-.2 .3 .2a.37 .37 0 0 1-.5 .1 .37 .37 0 0 1-.1-.5z" fill-rule="evenodd"/>
<path d="M165 53.9a.37 .37 0 0 1 .5-.1 .37 .37 0 0 1 .1 .5l-.3-.2 .3 .2h-.5z" fill-rule="evenodd"/>
<path d="M85.1 175.8l.3-.2 .3 .3-.3 .1 .3-.1a.36 .36 0 0 1-.4 .5 .36 .36 0 0 1-.2-.6z" fill-rule="evenodd"/>
</g>
<path d="M210.1 49.9h8.9M210.1 71.7h8.9" fill="none" stroke="#000" stroke-width=".34"/>
<g fill="#000" stroke="#000" stroke-width=".34">
<path d="M210.1 49.9l4.4-.8a.72 .72 0 0 0-.6 .8 .72 .72 0 0 0 .6 .7z" fill-rule="evenodd"/>
<path d="M210.1 71.7l4.4-.7a.72 .72 0 0 0-.6 .7 .72 .72 0 0 0 .6 .7z" fill-rule="evenodd"/>
</g>
<path d="M210.1 47.8v7M210.1 66.7v7" fill="none" stroke="#000" stroke-width=".51"/>
<g font-size="7.2">
<text x="60.7" y="6.1" transform="rotate(-180 60.7 6.1)">АБВГ.123001.000СБ</text>
<text x="263.8" y="27.5">Вид А</text>
<text x="215.9" y="47.3">Б</text>
<text x="132.2" y="49.5">А</text>
<text x="215.9" y="79.1">Б</text>
<text x="134.7" y="87.7">Б-Б</text>
<text x="227.5" y="175.3">АБВГ.123001.000СБ</text>
</g>
<g font-size="5.1">
<text x="118.4" y="11.2">6</text>
<text x="28" y="19.9">7</text>
<text x="41.1" y="19.9">1</text>
<text x="53.7" y="19.7">15</text>
<text x="144.2" y="22.1">16</text>
<text x="53.2" y="27.1">17</text>
<text x="119.4" y="28.5">5</text>
<text x="255.7" y="32.3">поз. 6 не показана</text>
<text x="145" y="36.2">8</text>
<text x="13.5" y="45.2" transform="rotate(-90 13.5 45.2)">АБВГ.123001.000</text>
<text x="145" y="50.4">9</text>
<text x="241.3" y="52.7" transform="rotate(-90 241.3 52.7)">52</text>
<text x="109.9" y="74.1">2 отв.</text>
<text x="126.3" y="74.1">3</text>
<text x="84.2" y="97.7">34</text>
<text x="116.4" y="97.7">9</text>
<text x="71.5" y="105">70</text>
<text x="27.7" y="116.9">4 отв.</text>
<text x="44.1" y="116.9">5</text>
<text x="160.1" y="116.8">Волноводно-коаксиальный переход является секцией линии передачи</text>
<text x="160.1" y="121.4">электромагнитных колебаний устройств СВЧ.</text>
<text x="160.1" y="126.1">Изделие состоит из корпуса поз.5, крышки поз.6 и других деталей.</text>
<text x="160.1" y="130.7">Делитель поз.1 состоит из двух спаянных деталей: гнезда и</text>
<text x="160.1" y="135.4">внутреннего проводника, выполненных из латуни марки Л63.</text>
<text x="160.1" y="140.1">Разъём поз.4 крепится четырьмя винтами М3 к корпусу излучателя.</text>
<text x="160.1" y="144.7">В свою очередь, к разъему поз.3 подключается коаксиальный кабель,</text>
<text x="160.1" y="149.4">передающий электромагнитные колебания в другие блоки аппаратуры.</text>
<text x="133.5" y="152.8" transform="rotate(-90 133.5 152.8)">42</text>
<text x="141.8" y="152.7" transform="rotate(-90 141.8 152.7)">52</text>
<text x="160.1" y="154.1">Крышка боковая поз.9 крепится к корпуса двумя потайными винтами М3</text>
<text x="18.8" y="156" transform="rotate(-90 18.8 156)">М24x1</text>
<text x="162.6" y="166.4">*АБВГ - факультет; 123 - номер группы.</text>
<text x="31.3" y="188.2">10</text>
<text x="209.2" y="186.4">Волноводно-коаксиальный</text>
<text x="226.3" y="191">переход</text>
<text x="258.3" y="188.6">У</text>
<text x="284.8" y="188.7">2:1</text>
<text x="83.3" y="196.2">42</text>
<text x="84" y="201.9">52</text>
</g>
<g font-size="3.6">
<text x="8.4" y="33.1" transform="rotate(-90 8.4 33.1)">Перв. примен.</text>
<text x="8.5" y="72.7" transform="rotate(-90 8.5 72.7)">Справ. №</text>
<text x="8.6" y="124.3" transform="rotate(-90 8.6 124.3)">Подп. и дата</text>
<text x="8.6" y="163.8" transform="rotate(-90 8.6 163.8)">Взаим. инв. № Инв. № дубл.</text>
<text x="8.6" y="184.4" transform="rotate(-90 8.6 184.4)">Подп. и дата</text>
<text x="162.6" y="184.7">Изм.Лист № докум.</text>
<text x="193.2" y="184.7">Подп. Дата</text>
<text x="260.7" y="181.1">Лит.</text>
<text x="270.9" y="181.1">Масса</text>
<text x="281.4" y="181.1">Масштаб</text>
<text x="163" y="188.4">Разраб.</text>
<text x="163.1" y="191.9">Пров.</text>
<text x="221.7" y="194.9">Сборочный чертеж</text>
<text x="259" y="195.1">Лист</text>
<text x="273.8" y="195.1">Листов</text>
<text x="289.1" y="195.1">1</text>
<text x="263.6" y="200.5">Кафедра прикладной</text>
<text x="266.5" y="203.8">механики МФТИ</text>
<text x="8.6" y="205.5" transform="rotate(-90 8.6 205.5)">Инв. № подл.</text>
<text x="212.9" y="209.5">Копировал</text>
<text x="262.3" y="209.5">Формат А3</text>
</g>
</svg>
